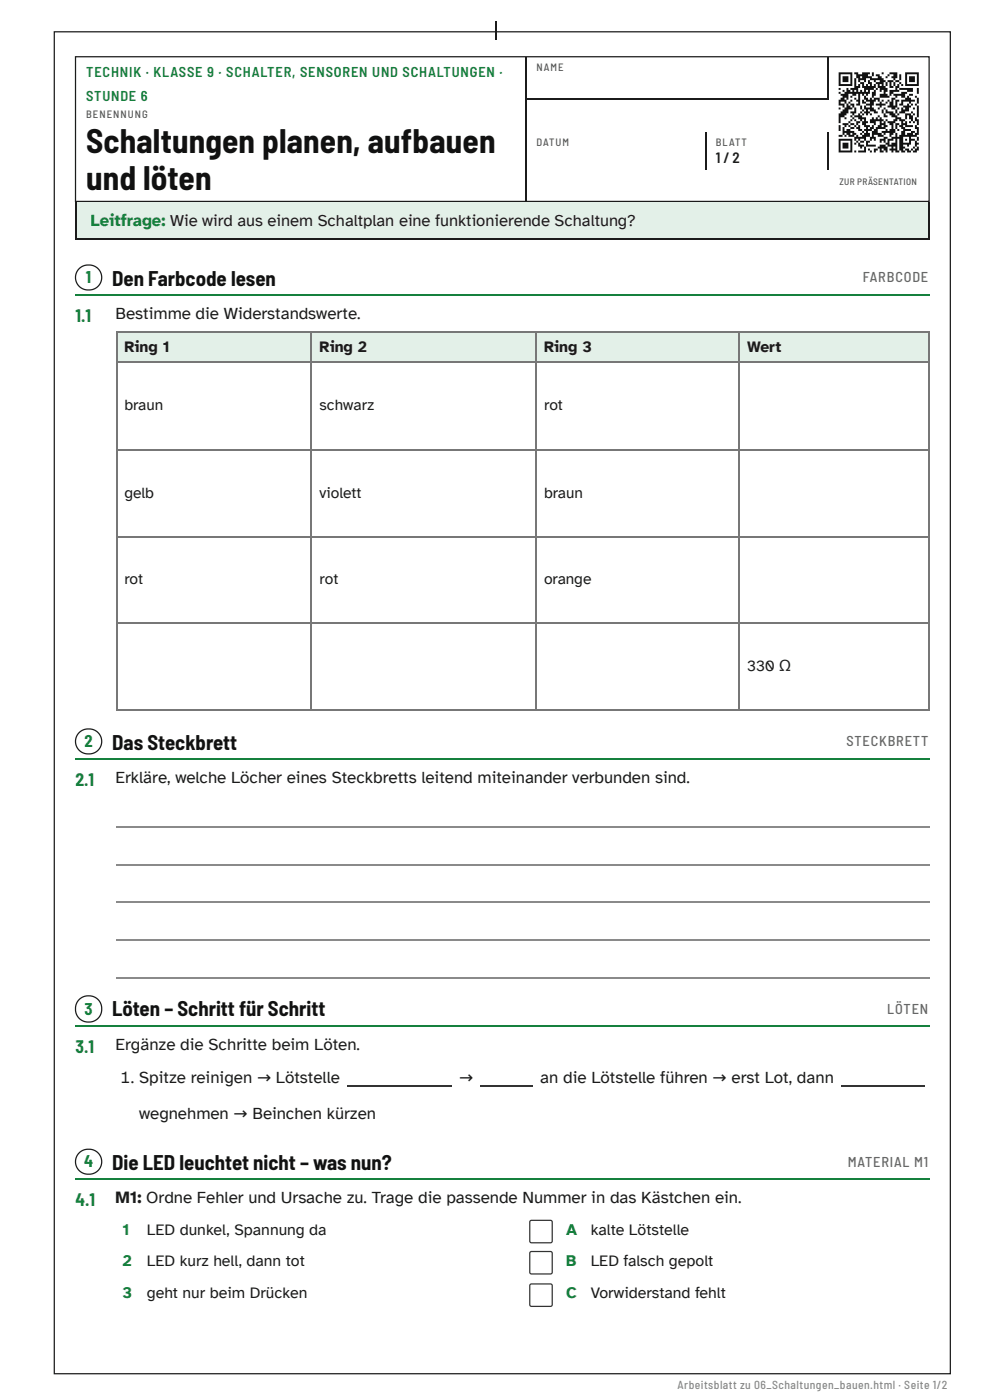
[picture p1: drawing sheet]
<svg xmlns="http://www.w3.org/2000/svg" width="210mm" height="297mm" viewBox="0 0 210 297" stroke-linecap="round" stroke-linejoin="round" font-family="sans-serif">
<path d="M16 12h181v30.7h-181zM111.5 12.2v30.4M175.6 12.2v9M111.7 21h64M149.6 28v8M175.6 28v8" fill="none" stroke="#1b1b1b" stroke-width=".26"/>
<g fill="none" stroke="#111" stroke-width=".41">
<path d="M177.8 15.6h2.9M177.8 16h.4M177.8 16.4h.4M177.8 16.8h.4M177.8 17.2h.4M177.8 17.6h.4M177.8 18h2.9M177.8 18.9h.4M177.8 19.7h.4M178.6 16.4h1.3M178.6 16.8h1.3M178.6 17.2h1.3"/>
<path d="M178.6 19.3h.4M179 19.7h5.4M179.5 18.9h.4M179.5 19.3h.8M180.3 16h.4M180.3 16.4h.4M180.3 16.8h.4M180.3 17.2h.4M180.3 17.6h.4M180.3 18.9h1.6M180.7 19.3h.4M181.1 15.6h.8"/>
<path d="M181.1 16.8h.4M181.1 17.2h.4M181.1 17.6h.4M181.1 18h.4M181.1 18.5h1.3M181.5 16h2.5M181.5 16.4h.9M181.5 19.3h.4M181.9 16.8h1.7M181.9 17.2h.5M181.9 18h.5M182.4 17.6h.8"/>
<path d="M182.4 19.3h.4M182.8 15.6h1.6M182.8 16.4h2M182.8 18h.4M182.8 18.5h2.9M183.2 17.2h.4M183.2 18.9h2.1M183.2 19.3h.4M183.6 18h.4M184 17.2h.4M184 17.6h.8M184 19.3h.4"/>
<path d="M184.4 16.8h2.9M184.4 18h.4M184.8 15.6h.5M184.8 16h.5M184.8 19.7h.9M185.3 17.2h.4M185.3 18h.4M185.3 19.3h.4M185.7 16h.8M185.7 17.6h1.6M185.7 18.9h.4M186.1 16.4h.8"/>
<path d="M186.1 18h.4M186.1 18.5h1.7M186.5 17.2h1.3M186.5 18.9h1.7M186.5 19.3h.4M186.9 15.6h.4M186.9 18h.4M187.3 19.3h.9M187.3 19.7h.5M187.8 16.4h.4M187.8 17.6h.4M187.8 18h.4"/>
<path d="M188.2 16h.4M188.2 17.2h1.2M188.6 15.6h1.6M188.6 17.6h.4M188.6 18h.4M188.6 18.5h.8M188.6 19.3h2.1M188.6 19.7h.8M189 16.4h1.2M189.4 16h.8M189.4 16.8h.4M189.4 17.6h.4"/>
<path d="M189.4 18h.4M189.8 17.2h.9M189.8 18.5h.9M189.8 18.9h.4M190.2 18h.5M190.7 16h.4M190.7 16.4h.4M190.7 16.8h.4M190.7 17.6h.4M190.7 18.9h2.9M191.1 18h.4M191.1 19.7h1.2"/>
<path d="M191.9 15.6h2.9M191.9 16h.4M191.9 16.4h.4M191.9 16.8h.4M191.9 17.2h.4M191.9 17.6h.4M191.9 18h2.9M192.3 19.3h1.3M192.7 16.4h1.3M192.7 16.8h1.3M192.7 17.2h1.3M194.4 16h.4"/>
<path d="M194.4 16.4h.4M194.4 16.8h.4M194.4 17.2h.4M194.4 17.6h.4M194.4 18.9h.4M194.4 19.3h.4M194.4 19.7h.4M177.8 21.4h1.7M177.8 21.8h.4M177.8 22.2h1.2M177.8 23h.4M177.8 24.3h1.7"/>
<path d="M177.8 24.7h1.2M177.8 25.1h.4M177.8 25.5h.4M177.8 25.9h.4M177.8 26.7h.4M177.8 27.2h.4M177.8 27.6h.4M177.8 28.8h.8M177.8 29.7h2.9M177.8 30.1h.4M177.8 30.5h.4M177.8 30.9h.4"/>
<path d="M177.8 31.3h.4M177.8 31.7h.4M177.8 32.1h2.9M178.2 20.1h1.7M178.2 20.9h.8M178.2 23.8h1.7M178.6 20.5h1.3M178.6 22.6h.4M178.6 23.4h1.3M178.6 26.3h1.3M178.6 27.2h.4M178.6 27.6h.4"/>
<path d="M178.6 28h2.5M178.6 28.4h.4M178.6 30.5h1.3M178.6 30.9h1.3M178.6 31.3h1.3M179 21.8h.5M179 23h1.7M179 25.1h.5M179 26.7h.5M179 28.8h.5M179.5 20.9h.4M179.5 22.2h.4"/>
<path d="M179.5 22.6h.8M179.5 27.6h.8M179.5 28.4h.8M179.9 21.8h.4M179.9 25.9h.4M179.9 26.7h.4M179.9 28.8h1.2M180.3 20.5h.4M180.3 21.4h.4M180.3 22.2h.8M180.3 23.8h1.2M180.3 24.7h.4"/>
<path d="M180.3 25.5h.4M180.3 26.3h.8M180.3 27.2h.8M180.3 30.1h.4M180.3 30.5h.4M180.3 30.9h.4M180.3 31.3h.4M180.3 31.7h.4M180.7 20.1h.8M180.7 22.6h.4M180.7 24.3h.4M180.7 25.1h.4"/>
<path d="M180.7 28.4h.8M181.1 20.9h.4M181.1 23h.4M181.1 23.4h.4M181.1 24.7h1.7M181.1 25.5h.4M181.1 26.7h.4M181.1 29.2h2.5M181.1 29.7h.4M181.1 30.5h.4M181.1 32.1h.4M181.5 21.4h.9"/>
<path d="M181.5 22.2h.9M181.5 25.9h.9M181.5 26.3h.4M181.5 27.2h.9M181.5 28.8h.4M181.5 30.1h.4M181.9 20.1h.5M181.9 20.5h.5M181.9 20.9h.5M181.9 21.8h.5M181.9 24.3h.5M181.9 25.1h1.7"/>
<path d="M181.9 26.7h.5M181.9 27.6h.9M181.9 29.7h.5M181.9 30.5h.5M181.9 30.9h1.3M181.9 32.1h1.7M182.4 22.6h.4M182.4 23h.4M182.4 23.8h.4M182.4 25.5h.4M182.4 28.4h.4M182.4 30.1h.8"/>
<path d="M182.4 31.3h.4M182.8 20.1h.4M182.8 21.4h.4M182.8 21.8h.8M182.8 23.4h.4M182.8 24.3h.4M182.8 25.9h1.2M182.8 26.3h.8M182.8 28h.4M182.8 28.8h1.6M183.2 20.5h.4M183.2 20.9h.8"/>
<path d="M183.2 22.6h.4M183.2 23h2.1M183.2 23.8h1.2M183.2 25.5h.4M183.2 26.7h1.2M183.2 27.6h1.6M183.2 28.4h1.2M183.2 29.7h.4M183.2 31.3h.4M183.2 31.7h.4M183.6 20.1h.4M183.6 21.4h2.1"/>
<path d="M183.6 22.2h1.7M183.6 23.4h.4M183.6 24.3h.4M183.6 27.2h.4M183.6 28h.4M183.6 30.1h.8M183.6 30.5h.4M183.6 30.9h2.1M184 31.7h.4M184.4 20.9h.4M184.4 21.8h.9M184.4 22.6h.4"/>
<path d="M184.4 23.4h1.3M184.4 24.3h.4M184.4 25.5h2.9M184.4 25.9h1.3M184.4 27.2h.9M184.4 29.2h1.3M184.4 29.7h.4M184.4 32.1h.4M184.8 20.1h.9M184.8 20.5h.5M184.8 25.1h.5M184.8 26.7h.5"/>
<path d="M184.8 28h1.3M184.8 28.4h2.1M184.8 28.8h.5M185.3 20.9h1.2M185.3 23.8h.8M185.3 26.3h.4M185.3 27.6h.8M185.3 29.7h.4M185.3 31.7h.8M185.3 32.1h.4M185.7 22.2h2.1M185.7 25.1h.4"/>
<path d="M185.7 27.2h2.1M186.1 21.4h.4M186.1 23h.4M186.1 24.7h.4M186.1 26.7h.8M186.1 28.8h1.2M186.1 31.3h2.1M186.5 20.1h1.7M186.5 20.5h2.1M186.5 21.8h.4M186.5 22.6h.4M186.5 25.1h.4"/>
<path d="M186.5 25.9h.4M186.5 26.3h1.3M186.5 29.7h1.3M186.5 30.1h.4M186.5 30.9h1.3M186.5 31.7h.4M186.5 32.1h.8M186.9 21.4h.4M186.9 23.4h.4M186.9 23.8h.4M186.9 28h2.9M187.3 23h.5"/>
<path d="M187.3 24.3h.5M187.3 24.7h.9M187.3 25.9h.5M187.3 26.7h.9M187.3 28.4h.5M187.3 29.2h.9M187.3 30.1h.5M187.3 31.7h.9M187.8 21.8h.4M187.8 23.4h.4M187.8 23.8h1.6M187.8 25.5h.4"/>
<path d="M187.8 27.6h.4M187.8 30.5h.8M187.8 32.1h.4M188.2 21.4h.4M188.2 22.6h2M188.2 25.9h1.6M188.2 29.7h1.2M188.2 30.1h.4M188.2 30.9h2M188.6 20.1h.4M188.6 21.8h.8M188.6 22.2h.8"/>
<path d="M188.6 24.3h1.2M188.6 26.3h.8M188.6 27.6h1.2M188.6 28.4h.8M188.6 28.8h.4M188.6 31.7h1.6M189 20.9h.8M189 21.4h.4M189 23h.8M189 24.7h1.2M189 26.7h.4M189 27.2h.4"/>
<path d="M189 29.2h2.5M189 30.5h1.2M189 31.3h.4M189 32.1h.4M189.4 20.1h2.5M189.4 25.5h.8M189.8 20.5h.4M189.8 21.4h.9M189.8 21.8h.4M189.8 22.2h.4M189.8 23.4h.4M189.8 23.8h.4"/>
<path d="M189.8 25.1h1.3M189.8 26.3h.9M189.8 26.7h.4M189.8 27.2h.4M189.8 28.4h.4M189.8 28.8h.4M189.8 29.7h.4M189.8 30.1h.4M189.8 31.3h.4M189.8 32.1h.9M190.2 23h.5M190.2 24.3h.5"/>
<path d="M190.2 27.6h.5M190.7 22.2h.8M190.7 23.8h1.2M190.7 25.5h1.2M190.7 26.7h.8M190.7 28.8h3.7M190.7 29.7h.8M190.7 30.1h.8M190.7 30.5h2.4M190.7 30.9h.8M190.7 31.3h1.2M190.7 31.7h.8"/>
<path d="M191.1 20.5h.8M191.1 21.4h2.9M191.1 21.8h.4M191.1 23h.4M191.1 23.4h1.6M191.1 25.9h.4M191.1 26.3h1.2M191.1 27.2h.8M191.1 28h.8M191.1 28.4h.8M191.1 32.1h.8M191.5 22.6h1.6"/>
<path d="M191.5 27.6h1.6M191.9 20.9h1.2M191.9 23h.8M191.9 24.3h1.2M191.9 24.7h.4M191.9 25.1h.4M191.9 25.9h.4M191.9 26.7h1.7M191.9 29.7h.4M191.9 31.7h.8M192.3 20.5h.4M192.3 22.2h.4"/>
<path d="M192.3 28.4h1.3M192.3 30.9h.4M192.3 32.1h.8M192.7 20.1h.9M192.7 21.8h.4M192.7 24.7h.9M192.7 25.1h.9M192.7 25.9h.4M192.7 29.2h.4M192.7 29.7h1.3M192.7 30.1h.4M193.1 22.2h.5"/>
<path d="M193.1 23.8h.5M193.1 25.5h.5M193.1 28h.9M193.1 31.7h.5M193.6 23h.4M193.6 24.3h.4M193.6 25.9h.4M193.6 31.3h.4M193.6 32.1h.8M194 20.5h.4M194 22.2h.4M194 25.1h.4"/>
<path d="M194 25.5h.8M194 26.7h.4M194 27.2h.8M194 28.4h.8M194 30.1h.4M194 30.5h.8M194 30.9h.4M194 31.7h.8M194.4 20.9h.4M194.4 21.4h.4M194.4 21.8h.4M194.4 22.6h.4"/>
<path d="M194.4 23h.4M194.4 23.4h.4M194.4 23.8h.4M194.4 24.3h.4M194.4 24.7h.4M194.4 25.9h.4M194.4 26.3h.4M194.4 27.6h.4M194.4 28h.4M194.4 29.2h.4M194.4 29.7h.4M194.4 31.3h.4"/>
</g>
<path d="M15.9 42.9h181.2v7.9h-181.2z" fill="#e3f0e8"/>
<g fill="none" stroke="#1b1b1b" stroke-width=".26">
<path d="M15.9 50.7h181.2M16 42.9v7.9M197 42.9v7.9"/>
<circle cx="18.7" cy="58.9" r="2.73"/>
</g>
<path d="M15.9 62.6h181.2M15.9 161h181.2M15.9 217.6h181.2M15.9 250.2h181.2" fill="none" stroke="#15803d" stroke-width=".26"/>
<g fill="#e3f0e8">
<path d="M24.6 70.6h41.5v6.4h-41.5z"/>
<path d="M66.1 70.6h47.4v6.4h-47.4z"/>
<path d="M113.5 70.6h43.1v6.4h-43.1z"/>
<path d="M156.6 70.6h40.2v6.4h-40.2z"/>
</g>
<path d="M24.6 70.5h172.5M24.6 76.9h172.5M24.7 70.4v80.4M66 70.4v80.4M113.6 70.4v80.4M156.8 70.4v80.4M197 70.4v80.4M24.6 95.4h172.5M24.6 113.9h172.5M24.6 132.2h172.5M24.6 150.7h172.5" fill="none" stroke="#777" stroke-width=".26"/>
<g fill="none" stroke="#1b1b1b" stroke-width=".26">
<path d="M11.5 6.7h190v284.7h-190zM105.2 4.5v4"/>
<circle cx="18.7" cy="157.3" r="2.73"/>
<circle cx="18.8" cy="214" r="2.81"/>
<circle cx="18.7" cy="246.5" r="2.73"/>
</g>
<path d="M24.6 175.6h172.5M24.6 183.5h172.5M24.6 191.4h172.5M24.6 199.4h172.5M24.6 207.6h172.5" fill="none" stroke="#8a8a8a" stroke-width=".26"/>
<path d="M73.6 230.3h22.2M101.9 230.3h11.1M178.3 230.3h17.8M112.4 259l.3-.1 4.3 .1 .1 .3-.1 4.2-.3 .2-4.3-.2-.1-.2zM112.4 265.6l.3-.1 4.3 .1 .1 .3-.1 4.3-.3 .1-4.3-.1-.1-.3zM112.4 272.5l.3-.1 4.3 .1 .1 .3-.1 4.2-.3 .2-4.3-.2-.1-.2z" fill="none" stroke="#333" stroke-width=".26"/>
<g font-size="7.1" fill="#111">
<text x="18.3" y="32.5">Schaltungen planen, aufbauen</text>
<text x="18.3" y="40.2">und löten</text>
</g>
<g font-size="4.4" fill="#111">
<text x="23.8" y="60.6">Den Farbcode lesen</text>
<text x="23.8" y="159">Das Steckbrett</text>
<text x="23.8" y="215.6">Löten – Schritt für Schritt</text>
<text x="23.8" y="248.2">Die LED leuchtet nicht – was nun?</text>
</g>
<g font-size="3.7" fill="#15803d">
<text x="16" y="68.3">1.1</text>
<text x="16" y="166.7">2.1</text>
<text x="16" y="223.3">3.1</text>
<text x="16" y="255.9">4.1</text>
</g>
<g font-size="3.6" fill="#1b1b1b">
<text x="24.5" y="67.7">Bestimme die Widerstandswerte.</text>
<text x="24.5" y="166.2">Erkläre, welche Löcher eines Steckbretts leitend miteinander verbunden sind.</text>
<text x="24.5" y="222.8">Ergänze die Schritte beim Löten.</text>
<text x="25.5" y="229.7">1. Spitze reinigen → Lötstelle</text>
<text x="97.4" y="229.7">→</text>
<text x="114.6" y="229.7">an die Lötstelle führen → erst Lot, dann</text>
<text x="29.5" y="237.3">wegnehmen → Beinchen kürzen</text>
<text x="24.5" y="255.3">M1: Ordne Fehler und Ursache zu. Trage die passende Nummer in das Kästchen ein.</text>
</g>
<g font-size="3.5" fill="#15803d">
<text x="19.3" y="47.9">Leitfrage: Wie wird aus einem Schaltplan eine funktionierende Schaltung?</text>
<text x="18.2" y="60.1">1</text>
<text x="17.9" y="158.5">2</text>
<text x="17.9" y="215.4">3</text>
<text x="17.8" y="247.6">4</text>
</g>
<g font-size="3.4" fill="#15803d">
<text x="26" y="261.9">1</text>
<text x="120" y="261.9">A</text>
<text x="26" y="268.6">2</text>
<text x="120" y="268.6">B</text>
<text x="26" y="275.4">3</text>
<text x="120" y="275.4">C</text>
</g>
<g font-size="3.4" fill="#1b1b1b">
<text x="31.1" y="261.9">LED dunkel, Spannung da</text>
<text x="125.2" y="261.9">kalte Lötstelle</text>
<text x="31.1" y="268.6">LED kurz hell, dann tot</text>
<text x="125.2" y="268.6">LED falsch gepolt</text>
<text x="31.1" y="275.4">geht nur beim Drücken</text>
<text x="125.2" y="275.4">Vorwiderstand fehlt</text>
</g>
<g font-size="3.3" fill="#1b1b1b">
<text x="26.4" y="74.6">Ring 1</text>
<text x="67.8" y="74.6">Ring 2</text>
<text x="115.3" y="74.6">Ring 3</text>
<text x="158.4" y="74.6">Wert</text>
<text x="26.4" y="87">braun</text>
<text x="67.8" y="87">schwarz</text>
<text x="115.3" y="87">rot</text>
<text x="26.4" y="105.6">gelb</text>
<text x="67.8" y="105.6">violett</text>
<text x="115.3" y="105.6">braun</text>
<text x="26.4" y="123.8">rot</text>
<text x="67.8" y="123.8">rot</text>
<text x="115.3" y="123.8">orange</text>
<text x="158.4" y="142.3">330 Ω</text>
</g>
<text font-size="3.2" fill="#1b1b1b" x="151.7" y="34.7">1 / 2</text>
<g font-size="3" fill="#15803d">
<text x="18.3" y="16.4">TECHNIK · KLASSE 9 · SCHALTER, SENSOREN UND SCHALTUNGEN ·</text>
<text x="18.3" y="21.4">STUNDE 6</text>
</g>
<g font-size="3" fill="#666">
<text x="182.9" y="59.8">FARBCODE</text>
<text x="179.5" y="158.2">STECKBRETT</text>
<text x="188.1" y="215.1">LÖTEN</text>
<text x="179.7" y="247.6">MATERIAL M1</text>
</g>
<text font-size="2.5" fill="#888" x="143.7" y="294.7">Arbeitsblatt zu 06_Schaltungen_bauen.html · Seite 1/2</text>
<g font-size="2.3" fill="#555">
<text x="113.7" y="15.1">NAME</text>
<text x="18.3" y="25.1">BENENNUNG</text>
<text x="113.7" y="31">DATUM</text>
<text x="151.7" y="31">BLATT</text>
</g>
<text font-size="2" fill="#555" x="178" y="39.2">ZUR PRÄSENTATION</text>
</svg>
